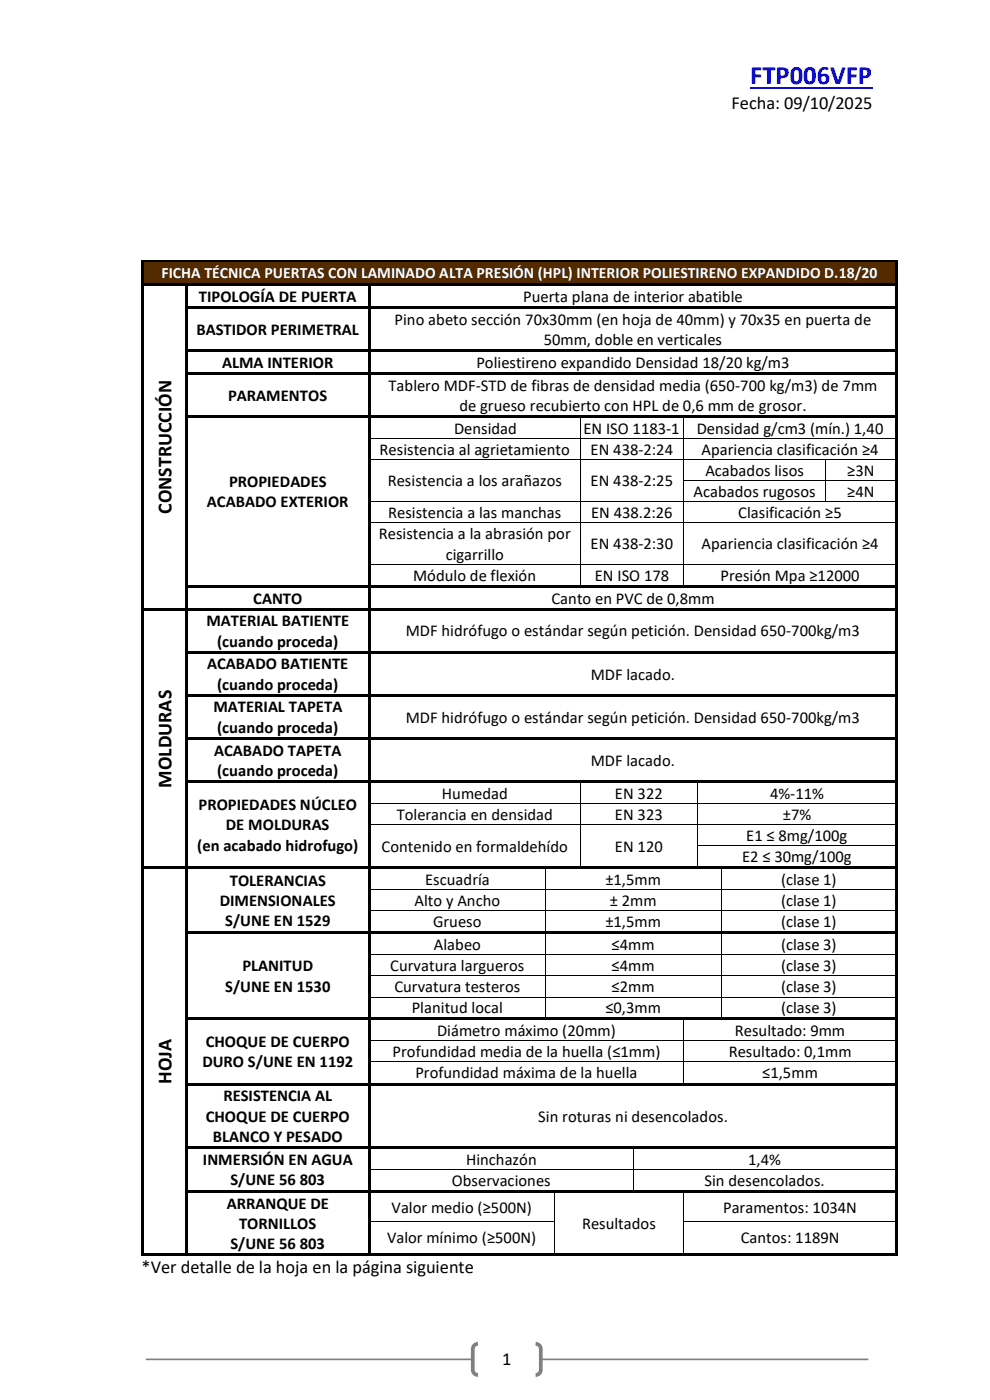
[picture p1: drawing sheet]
<svg xmlns="http://www.w3.org/2000/svg" width="210mm" height="297mm" viewBox="0 0 210 297" stroke-linecap="round" stroke-linejoin="round" font-family="sans-serif">
<path d="M159.2 18.7h25.9" fill="none" stroke="#00f" stroke-width=".38"/>
<path d="M30.9 288.4h153.3" fill="none" stroke="#808080" stroke-width=".35"/>
<path d="M100.7 285.3l.7-.2h12.2a1.1 1.1 0 0 1 1.1 1.1v4.4a1.1 1.1 0 0 1-1.1 1.1h-12.2a1.1 1.1 0 0 1-1.1-1.1v-4.4l.1-.4z" fill-rule="evenodd" fill="#fff"/>
<path d="M101.4 285.1a1.1 1.1 0 0 0-1.1 1.1v4.4a1.1 1.1 0 0 0 1.1 1.1M113.6 285.1a1.1 1.1 0 0 1 1.1 1.1v4.4a1.1 1.1 0 0 1-1.1 1.1" fill="none" stroke="#808080" stroke-width=".79" stroke-linecap="butt"/>
<g fill="#542a00">
<path d="M30.5 55.7h159.5v4.4h-159.5z" fill-rule="evenodd"/>
<path d="M32.2 55.9h156.1v4.1h-156.1z" fill-rule="evenodd"/>
</g>
<g fill="#000">
<path d="M30 55.2h.5v.5h-.5z" fill-rule="evenodd"/>
<path d="M30 55.2h.5v.5h-.5z" fill-rule="evenodd"/>
<path d="M30.5 55.2h159.5v.5h-159.5z" fill-rule="evenodd"/>
<path d="M190 55.2h.5v.5h-.5z" fill-rule="evenodd"/>
<path d="M190 55.2h.5v.5h-.5z" fill-rule="evenodd"/>
<path d="M30 55.7h.5v4.4h-.5z" fill-rule="evenodd"/>
<path d="M30 60.1h.5v.6h-.5z" fill-rule="evenodd"/>
<path d="M30 60.7h.5v4.2h-.5z" fill-rule="evenodd"/>
<path d="M30 64.9h.5v.6h-.5z" fill-rule="evenodd"/>
<path d="M30 65.5h.5v8.6h-.5z" fill-rule="evenodd"/>
<path d="M30 74.1h.5v.5h-.5z" fill-rule="evenodd"/>
<path d="M30 74.6h.5v4.3h-.5z" fill-rule="evenodd"/>
<path d="M30 78.9h.5v.6h-.5z" fill-rule="evenodd"/>
<path d="M30.5 60.1h8.8v.5h-8.8z" fill-rule="evenodd"/>
<path d="M39.3 60.6l.5 .1z" fill-rule="evenodd"/>
<path d="M39.3 60.1h.5v.5h-.5z" fill-rule="evenodd"/>
<path d="M39.3 60.7h.5v4.2h-.5z" fill-rule="evenodd"/>
<path d="M39.3 64.9h.5v.6h-.5z" fill-rule="evenodd"/>
<path d="M39.3 65.5h.5v8.6h-.5z" fill-rule="evenodd"/>
<path d="M39.3 74.1h.5v.5h-.5z" fill-rule="evenodd"/>
<path d="M39.3 74.6h.5v4.3h-.5z" fill-rule="evenodd"/>
<path d="M39.3 78.9h.5v.6h-.5z" fill-rule="evenodd"/>
<path d="M39.8 60.1h38.4v.5h-38.4z" fill-rule="evenodd"/>
<path d="M39.8 64.9h38.4v.6h-38.4z" fill-rule="evenodd"/>
<path d="M39.8 74.1h38.4v.5h-38.4z" fill-rule="evenodd"/>
<path d="M39.8 78.9h38.4v.5h-38.4z" fill-rule="evenodd"/>
<path d="M78.2 60.6l.5 .1z" fill-rule="evenodd"/>
<path d="M78.2 60.1h.5v.5h-.5z" fill-rule="evenodd"/>
<path d="M78.2 60.7h.5v4.2h-.5z" fill-rule="evenodd"/>
<path d="M78.2 64.9h.5v.6h-.5z" fill-rule="evenodd"/>
<path d="M78.2 65.5h.5v8.6h-.5z" fill-rule="evenodd"/>
<path d="M78.2 74.1h.5v.5h-.5z" fill-rule="evenodd"/>
<path d="M78.2 74.6h.5v4.3h-.5z" fill-rule="evenodd"/>
<path d="M78.2 78.9h.5v.6h-.5z" fill-rule="evenodd"/>
<path d="M78.7 60.1h111.3v.5h-111.3z" fill-rule="evenodd"/>
<path d="M78.7 64.9h111.3v.6h-111.3z" fill-rule="evenodd"/>
<path d="M78.7 74.1h111.3v.5h-111.3z" fill-rule="evenodd"/>
<path d="M78.7 78.9h111.3v.5h-111.3z" fill-rule="evenodd"/>
<path d="M190 55.7h.5v4.4h-.5z" fill-rule="evenodd"/>
<path d="M190 60.1h.5v.6h-.5z" fill-rule="evenodd"/>
<path d="M190 60.7h.5v4.2h-.5z" fill-rule="evenodd"/>
<path d="M190 64.9h.5v.6h-.5z" fill-rule="evenodd"/>
<path d="M190 65.5h.5v8.6h-.5z" fill-rule="evenodd"/>
<path d="M190 74.1h.5v.5h-.5z" fill-rule="evenodd"/>
<path d="M190 74.6h.5v4.3h-.5z" fill-rule="evenodd"/>
<path d="M190 78.9h.5v.6h-.5z" fill-rule="evenodd"/>
<path d="M30 79.5h.5v8.6h-.5z" fill-rule="evenodd"/>
<path d="M30 88.1h.5v.5h-.5z" fill-rule="evenodd"/>
<path d="M30 88.6h.5v4.3h-.5z" fill-rule="evenodd"/>
<path d="M30 92.9h.5v.2h-.5z" fill-rule="evenodd"/>
<path d="M30 93.1h.5v4.3h-.5z" fill-rule="evenodd"/>
<path d="M30 97.4h.5v.2h-.5z" fill-rule="evenodd"/>
<path d="M39.3 79.5h.5v8.6h-.5z" fill-rule="evenodd"/>
<path d="M39.3 88.1h.5v.5h-.5z" fill-rule="evenodd"/>
<path d="M39.3 88.6h.5v4.3h-.5z" fill-rule="evenodd"/>
<path d="M39.3 92.9h.5v.2h-.5z" fill-rule="evenodd"/>
<path d="M39.3 93.1h.5v4.3h-.5z" fill-rule="evenodd"/>
<path d="M39.3 97.4h.5v.2h-.5z" fill-rule="evenodd"/>
<path d="M39.8 88.1h38.4v.5h-38.4z" fill-rule="evenodd"/>
<path d="M78.2 79.5h.5v8.6h-.5z" fill-rule="evenodd"/>
<path d="M78.2 88.1h.5v.5h-.5z" fill-rule="evenodd"/>
<path d="M78.2 88.6h.5v4.3h-.5z" fill-rule="evenodd"/>
<path d="M78.2 92.9h.5v.2h-.5z" fill-rule="evenodd"/>
<path d="M78.2 93.1h.5v4.3h-.5z" fill-rule="evenodd"/>
<path d="M78.2 97.4h.5v.2h-.5z" fill-rule="evenodd"/>
<path d="M78.7 88.1h44.3v.5h-44.3z" fill-rule="evenodd"/>
<path d="M123 88.6h.2z" fill-rule="evenodd"/>
<path d="M123 88.1h.5v.5h-.5z" fill-rule="evenodd"/>
<path d="M123 92.9h.2v.2h-.2z" fill-rule="evenodd"/>
<path d="M123 97.4h.2v.2h-.2z" fill-rule="evenodd"/>
<path d="M123.5 88.1h21.5v.5h-21.5z" fill-rule="evenodd"/>
<path d="M145 88.6h.1z" fill-rule="evenodd"/>
<path d="M145 88.1h.5v.5h-.5z" fill-rule="evenodd"/>
<path d="M145 92.9h.1v.2h-.1z" fill-rule="evenodd"/>
<path d="M145 97.4h.1v.2h-.1z" fill-rule="evenodd"/>
<path d="M145.5 88.1h44.5v.5h-44.5z" fill-rule="evenodd"/>
<path d="M175.1 97.4h.2v.2h-.2z" fill-rule="evenodd"/>
<path d="M190 79.5h.5v8.6h-.5z" fill-rule="evenodd"/>
<path d="M190 88.1h.5v.5h-.5z" fill-rule="evenodd"/>
<path d="M190 88.6h.5v4.3h-.5z" fill-rule="evenodd"/>
<path d="M190 92.9h.5v.2h-.5z" fill-rule="evenodd"/>
<path d="M190 93.1h.5v4.3h-.5z" fill-rule="evenodd"/>
<path d="M190 97.4h.5v.2h-.5z" fill-rule="evenodd"/>
<path d="M30 97.6h.5v4.3h-.5z" fill-rule="evenodd"/>
<path d="M30 101.9h.5v.1h-.5z" fill-rule="evenodd"/>
<path d="M30 102h.5v4.4h-.5z" fill-rule="evenodd"/>
<path d="M30 106.4h.5v.1h-.5z" fill-rule="evenodd"/>
<path d="M30 106.5h.5v4.3h-.5z" fill-rule="evenodd"/>
<path d="M30 110.8h.5v.2h-.5z" fill-rule="evenodd"/>
<path d="M30 111h.5v8.7h-.5z" fill-rule="evenodd"/>
<path d="M30 119.7h.5v.1h-.5z" fill-rule="evenodd"/>
<path d="M39.3 97.6h.5v4.3h-.5z" fill-rule="evenodd"/>
<path d="M39.3 101.9h.5v.1h-.5z" fill-rule="evenodd"/>
<path d="M39.3 102h.5v4.4h-.5z" fill-rule="evenodd"/>
<path d="M39.3 106.4h.5v.1h-.5z" fill-rule="evenodd"/>
<path d="M39.3 106.5h.5v4.3h-.5z" fill-rule="evenodd"/>
<path d="M39.3 110.8h.5v.2h-.5z" fill-rule="evenodd"/>
<path d="M39.3 111h.5v8.7h-.5z" fill-rule="evenodd"/>
<path d="M39.3 119.7h.5v.1h-.5z" fill-rule="evenodd"/>
<path d="M78.2 97.6h.5v4.3h-.5z" fill-rule="evenodd"/>
<path d="M78.2 101.9h.5v.1h-.5z" fill-rule="evenodd"/>
<path d="M78.2 102h.5v4.4h-.5z" fill-rule="evenodd"/>
<path d="M78.2 106.4h.5v.1h-.5z" fill-rule="evenodd"/>
<path d="M78.2 106.5h.5v4.3h-.5z" fill-rule="evenodd"/>
<path d="M78.2 110.8h.5v.2h-.5z" fill-rule="evenodd"/>
<path d="M78.2 111h.5v8.7h-.5z" fill-rule="evenodd"/>
<path d="M78.2 119.7h.5v.1h-.5z" fill-rule="evenodd"/>
<path d="M123 101.9h.2v.1h-.2z" fill-rule="evenodd"/>
<path d="M123 106.4h.2v.1h-.2z" fill-rule="evenodd"/>
<path d="M123 110.8h.2v.2h-.2z" fill-rule="evenodd"/>
<path d="M123 119.7h.2v.1h-.2z" fill-rule="evenodd"/>
<path d="M145 101.9h.1v.1h-.1z" fill-rule="evenodd"/>
<path d="M145 106.4h.1v.1h-.1z" fill-rule="evenodd"/>
<path d="M145 110.8h.1v.2h-.1z" fill-rule="evenodd"/>
<path d="M145 119.7h.1v.1h-.1z" fill-rule="evenodd"/>
<path d="M175.1 101.9h.2v.1h-.2z" fill-rule="evenodd"/>
<path d="M175.1 106.4h.2v.1h-.2z" fill-rule="evenodd"/>
<path d="M190 97.6h.5v4.3h-.5z" fill-rule="evenodd"/>
<path d="M190 101.9h.5v.1h-.5z" fill-rule="evenodd"/>
<path d="M190 102h.5v4.4h-.5z" fill-rule="evenodd"/>
<path d="M190 106.4h.5v.1h-.5z" fill-rule="evenodd"/>
<path d="M190 106.5h.5v4.3h-.5z" fill-rule="evenodd"/>
<path d="M190 110.8h.5v.2h-.5z" fill-rule="evenodd"/>
<path d="M190 111h.5v8.7h-.5z" fill-rule="evenodd"/>
<path d="M190 119.7h.5v.1h-.5z" fill-rule="evenodd"/>
<path d="M30 119.8h.5v4.3h-.5z" fill-rule="evenodd"/>
<path d="M30 124.1h.5v.6h-.5z" fill-rule="evenodd"/>
<path d="M30 124.7h.5v4.3h-.5z" fill-rule="evenodd"/>
<path d="M30 129h.5v.5h-.5z" fill-rule="evenodd"/>
<path d="M30 129.5h.5v8.6h-.5z" fill-rule="evenodd"/>
<path d="M30 138.1h.5v.6h-.5z" fill-rule="evenodd"/>
<path d="M30.5 129h8.8v.5h-8.8z" fill-rule="evenodd"/>
<path d="M39.3 119.8h.5v4.3h-.5z" fill-rule="evenodd"/>
<path d="M39.3 124.1h.5v.6h-.5z" fill-rule="evenodd"/>
<path d="M39.3 124.7h.5v4.3h-.5z" fill-rule="evenodd"/>
<path d="M39.3 129h.5v.5h-.5z" fill-rule="evenodd"/>
<path d="M39.3 129.5h.5v8.6h-.5z" fill-rule="evenodd"/>
<path d="M39.3 138.1h.5v.6h-.5z" fill-rule="evenodd"/>
<path d="M39.8 124.1h38.4v.5h-38.4z" fill-rule="evenodd"/>
<path d="M39.8 129h38.4v.5h-38.4z" fill-rule="evenodd"/>
<path d="M39.8 138.1h38.4v.5h-38.4z" fill-rule="evenodd"/>
<path d="M78.2 119.8h.5v4.3h-.5z" fill-rule="evenodd"/>
<path d="M78.2 124.1h.5v.6h-.5z" fill-rule="evenodd"/>
<path d="M78.2 124.7h.5v4.3h-.5z" fill-rule="evenodd"/>
<path d="M78.2 129h.5v.5h-.5z" fill-rule="evenodd"/>
<path d="M78.2 129.5h.5v8.6h-.5z" fill-rule="evenodd"/>
<path d="M78.2 138.1h.5v.6h-.5z" fill-rule="evenodd"/>
<path d="M78.7 124.1h44.3v.5h-44.3z" fill-rule="evenodd"/>
<path d="M78.7 129h111.3v.5h-111.3z" fill-rule="evenodd"/>
<path d="M78.7 138.1h111.3v.5h-111.3z" fill-rule="evenodd"/>
<path d="M123 124.1h.5v.5h-.5z" fill-rule="evenodd"/>
<path d="M123.5 124.1h21.5v.5h-21.5z" fill-rule="evenodd"/>
<path d="M145 124.1h.5v.5h-.5z" fill-rule="evenodd"/>
<path d="M145.5 124.1h44.5v.5h-44.5z" fill-rule="evenodd"/>
<path d="M190 119.8h.5v4.3h-.5z" fill-rule="evenodd"/>
<path d="M190 124.1h.5v.6h-.5z" fill-rule="evenodd"/>
<path d="M190 124.7h.5v4.3h-.5z" fill-rule="evenodd"/>
<path d="M190 129h.5v.5h-.5z" fill-rule="evenodd"/>
<path d="M190 129.5h.5v8.6h-.5z" fill-rule="evenodd"/>
<path d="M190 138.1h.5v.6h-.5z" fill-rule="evenodd"/>
<path d="M30 138.7h.5v8.6h-.5z" fill-rule="evenodd"/>
<path d="M30 147.3h.5v.5h-.5z" fill-rule="evenodd"/>
<path d="M30 147.8h.5v8.6h-.5z" fill-rule="evenodd"/>
<path d="M30 156.4h.5v.5h-.5z" fill-rule="evenodd"/>
<path d="M39.3 138.7h.5v8.6h-.5z" fill-rule="evenodd"/>
<path d="M39.3 147.3h.5v.5h-.5z" fill-rule="evenodd"/>
<path d="M39.3 147.8h.5v8.6h-.5z" fill-rule="evenodd"/>
<path d="M39.3 156.4h.5v.5h-.5z" fill-rule="evenodd"/>
<path d="M39.8 147.3h38.4v.5h-38.4z" fill-rule="evenodd"/>
<path d="M39.8 156.4h38.4v.5h-38.4z" fill-rule="evenodd"/>
<path d="M78.2 138.7h.5v8.6h-.5z" fill-rule="evenodd"/>
<path d="M78.2 147.3h.5v.5h-.5z" fill-rule="evenodd"/>
<path d="M78.2 147.8h.5v8.6h-.5z" fill-rule="evenodd"/>
<path d="M78.2 156.4h.5v.5h-.5z" fill-rule="evenodd"/>
<path d="M78.7 147.3h111.3v.5h-111.3z" fill-rule="evenodd"/>
<path d="M78.7 156.4h111.3v.5h-111.3z" fill-rule="evenodd"/>
<path d="M190 138.7h.5v8.6h-.5z" fill-rule="evenodd"/>
<path d="M190 147.3h.5v.5h-.5z" fill-rule="evenodd"/>
<path d="M190 147.8h.5v8.6h-.5z" fill-rule="evenodd"/>
<path d="M190 156.4h.5v.5h-.5z" fill-rule="evenodd"/>
<path d="M30 156.9h.5v8.6h-.5z" fill-rule="evenodd"/>
<path d="M30 165.5h.5v.6h-.5z" fill-rule="evenodd"/>
<path d="M30 166.1h.5v4.3h-.5z" fill-rule="evenodd"/>
<path d="M30 170.4h.5v.1h-.5z" fill-rule="evenodd"/>
<path d="M30 170.5h.5v4.4h-.5z" fill-rule="evenodd"/>
<path d="M30 174.9h.5v.1h-.5z" fill-rule="evenodd"/>
<path d="M30 175h.5v4.3h-.5z" fill-rule="evenodd"/>
<path d="M30 179.3h.5v.2h-.5z" fill-rule="evenodd"/>
<path d="M39.3 156.9h.5v8.6h-.5z" fill-rule="evenodd"/>
<path d="M39.3 165.5h.5v.6h-.5z" fill-rule="evenodd"/>
<path d="M39.3 166.1h.5v4.3h-.5z" fill-rule="evenodd"/>
<path d="M39.3 170.4h.5v.1h-.5z" fill-rule="evenodd"/>
<path d="M39.3 170.5h.5v4.4h-.5z" fill-rule="evenodd"/>
<path d="M39.3 174.9h.5v.1h-.5z" fill-rule="evenodd"/>
<path d="M39.3 175h.5v4.3h-.5z" fill-rule="evenodd"/>
<path d="M39.3 179.3h.5v.2h-.5z" fill-rule="evenodd"/>
<path d="M39.8 165.5h38.4v.6h-38.4z" fill-rule="evenodd"/>
<path d="M78.2 156.9h.5v8.6h-.5z" fill-rule="evenodd"/>
<path d="M78.2 165.5h.5v.6h-.5z" fill-rule="evenodd"/>
<path d="M78.2 166.1h.5v4.3h-.5z" fill-rule="evenodd"/>
<path d="M78.2 170.4h.5v.1h-.5z" fill-rule="evenodd"/>
<path d="M78.2 170.5h.5v4.4h-.5z" fill-rule="evenodd"/>
<path d="M78.2 174.9h.5v.1h-.5z" fill-rule="evenodd"/>
<path d="M78.2 175h.5v4.3h-.5z" fill-rule="evenodd"/>
<path d="M78.2 179.3h.5v.2h-.5z" fill-rule="evenodd"/>
<path d="M78.7 165.5h44.3v.6h-44.3z" fill-rule="evenodd"/>
<path d="M123 166.1h.2z" fill-rule="evenodd"/>
<path d="M123 165.5h.5v.6h-.5z" fill-rule="evenodd"/>
<path d="M123 170.4h.2v.1h-.2z" fill-rule="evenodd"/>
<path d="M123 174.9h.2v.1h-.2z" fill-rule="evenodd"/>
<path d="M123 179.3h.2v.2h-.2z" fill-rule="evenodd"/>
<path d="M123.5 165.5h24.4v.6h-24.4z" fill-rule="evenodd"/>
<path d="M147.9 166.1h.2z" fill-rule="evenodd"/>
<path d="M147.9 165.5h.5v.6h-.5z" fill-rule="evenodd"/>
<path d="M147.9 170.4h.2v.1h-.2z" fill-rule="evenodd"/>
<path d="M147.9 174.9h.2v.1h-.2z" fill-rule="evenodd"/>
<path d="M147.9 179.3h.2v.2h-.2z" fill-rule="evenodd"/>
<path d="M148.4 165.5h41.6v.6h-41.6z" fill-rule="evenodd"/>
<path d="M190 156.9h.5v8.6h-.5z" fill-rule="evenodd"/>
<path d="M190 165.5h.5v.6h-.5z" fill-rule="evenodd"/>
<path d="M190 166.1h.5v4.3h-.5z" fill-rule="evenodd"/>
<path d="M190 170.4h.5v.1h-.5z" fill-rule="evenodd"/>
<path d="M190 170.5h.5v4.4h-.5z" fill-rule="evenodd"/>
<path d="M190 174.9h.5v.1h-.5z" fill-rule="evenodd"/>
<path d="M190 175h.5v4.3h-.5z" fill-rule="evenodd"/>
<path d="M190 179.3h.5v.2h-.5z" fill-rule="evenodd"/>
<path d="M30 179.5h.5v4.3h-.5z" fill-rule="evenodd"/>
<path d="M30 183.8h.5v.6h-.5z" fill-rule="evenodd"/>
<path d="M30 184.4h.5v4.3h-.5z" fill-rule="evenodd"/>
<path d="M30 188.7h.5v.1h-.5z" fill-rule="evenodd"/>
<path d="M30 188.8h.5v4.3h-.5z" fill-rule="evenodd"/>
<path d="M30 193.1h.5v.2h-.5z" fill-rule="evenodd"/>
<path d="M30 193.3h.5v4.3h-.5z" fill-rule="evenodd"/>
<path d="M30 197.6h.5v.6h-.5z" fill-rule="evenodd"/>
<path d="M30.5 183.8h8.8v.5h-8.8z" fill-rule="evenodd"/>
<path d="M39.3 179.5h.5v4.3h-.5z" fill-rule="evenodd"/>
<path d="M39.3 183.8h.5v.6h-.5z" fill-rule="evenodd"/>
<path d="M39.3 184.4h.5v4.3h-.5z" fill-rule="evenodd"/>
<path d="M39.3 188.7h.5v.1h-.5z" fill-rule="evenodd"/>
<path d="M39.3 188.8h.5v4.3h-.5z" fill-rule="evenodd"/>
<path d="M39.3 193.1h.5v.2h-.5z" fill-rule="evenodd"/>
<path d="M39.3 193.3h.5v4.3h-.5z" fill-rule="evenodd"/>
<path d="M39.3 197.6h.5v.6h-.5z" fill-rule="evenodd"/>
<path d="M39.8 183.8h38.4v.5h-38.4z" fill-rule="evenodd"/>
<path d="M39.8 197.6h38.4v.5h-38.4z" fill-rule="evenodd"/>
<path d="M78.2 179.5h.5v4.3h-.5z" fill-rule="evenodd"/>
<path d="M78.2 183.8h.5v.6h-.5z" fill-rule="evenodd"/>
<path d="M78.2 184.4h.5v4.3h-.5z" fill-rule="evenodd"/>
<path d="M78.2 188.7h.5v.1h-.5z" fill-rule="evenodd"/>
<path d="M78.2 188.8h.5v4.3h-.5z" fill-rule="evenodd"/>
<path d="M78.2 193.1h.5v.2h-.5z" fill-rule="evenodd"/>
<path d="M78.2 193.3h.5v4.3h-.5z" fill-rule="evenodd"/>
<path d="M78.2 197.6h.5v.6h-.5z" fill-rule="evenodd"/>
<path d="M78.7 183.8h36.9v.5h-36.9z" fill-rule="evenodd"/>
<path d="M78.7 197.6h36.9v.5h-36.9z" fill-rule="evenodd"/>
<path d="M115.6 184.3l.2 .1z" fill-rule="evenodd"/>
<path d="M115.6 183.8h.5v.5h-.5z" fill-rule="evenodd"/>
<path d="M115.6 188.7h.2v.1h-.2z" fill-rule="evenodd"/>
<path d="M115.6 193.1h.2v.2h-.2z" fill-rule="evenodd"/>
<path d="M115.6 198.1l.2 .1z" fill-rule="evenodd"/>
<path d="M115.6 197.6h.5v.5h-.5z" fill-rule="evenodd"/>
<path d="M116.1 183.8h6.9v.5h-6.9z" fill-rule="evenodd"/>
<path d="M116.1 197.6h36.8v.5h-36.8z" fill-rule="evenodd"/>
<path d="M123 183.8h.5v.5h-.5z" fill-rule="evenodd"/>
<path d="M123.5 183.8h24.4v.5h-24.4z" fill-rule="evenodd"/>
<path d="M147.9 183.8h.5v.5h-.5z" fill-rule="evenodd"/>
<path d="M148.4 183.8h4.5v.5h-4.5z" fill-rule="evenodd"/>
<path d="M152.9 184.3l.2 .1z" fill-rule="evenodd"/>
<path d="M152.9 183.8h.5v.5h-.5z" fill-rule="evenodd"/>
<path d="M152.9 188.7h.2v.1h-.2z" fill-rule="evenodd"/>
<path d="M152.9 193.1h.2v.2h-.2z" fill-rule="evenodd"/>
<path d="M152.9 198.1l.2 .1z" fill-rule="evenodd"/>
<path d="M152.9 197.6h.5v.5h-.5z" fill-rule="evenodd"/>
<path d="M153.4 183.8h36.6v.5h-36.6z" fill-rule="evenodd"/>
<path d="M153.4 197.6h36.6v.5h-36.6z" fill-rule="evenodd"/>
<path d="M190 179.5h.5v4.3h-.5z" fill-rule="evenodd"/>
<path d="M190 183.8h.5v.6h-.5z" fill-rule="evenodd"/>
<path d="M190 184.4h.5v4.3h-.5z" fill-rule="evenodd"/>
<path d="M190 188.7h.5v.1h-.5z" fill-rule="evenodd"/>
<path d="M190 188.8h.5v4.3h-.5z" fill-rule="evenodd"/>
<path d="M190 193.1h.5v.2h-.5z" fill-rule="evenodd"/>
<path d="M190 193.3h.5v4.3h-.5z" fill-rule="evenodd"/>
<path d="M190 197.6h.5v.6h-.5z" fill-rule="evenodd"/>
<path d="M30 198.2h.5v4.3h-.5z" fill-rule="evenodd"/>
<path d="M30 202.5h.5v.1h-.5z" fill-rule="evenodd"/>
<path d="M30 202.6h.5v4.4h-.5z" fill-rule="evenodd"/>
<path d="M30 207h.5v.1h-.5z" fill-rule="evenodd"/>
<path d="M30 207.1h.5v4.3h-.5z" fill-rule="evenodd"/>
<path d="M30 211.4h.5v.2h-.5z" fill-rule="evenodd"/>
<path d="M30 211.6h.5v4.3h-.5z" fill-rule="evenodd"/>
<path d="M30 215.9h.5v.6h-.5z" fill-rule="evenodd"/>
<path d="M39.3 198.2h.5v4.3h-.5z" fill-rule="evenodd"/>
<path d="M39.3 202.5h.5v.1h-.5z" fill-rule="evenodd"/>
<path d="M39.3 202.6h.5v4.4h-.5z" fill-rule="evenodd"/>
<path d="M39.3 207h.5v.1h-.5z" fill-rule="evenodd"/>
<path d="M39.3 207.1h.5v4.3h-.5z" fill-rule="evenodd"/>
<path d="M39.3 211.4h.5v.2h-.5z" fill-rule="evenodd"/>
<path d="M39.3 211.6h.5v4.3h-.5z" fill-rule="evenodd"/>
<path d="M39.3 215.9h.5v.6h-.5z" fill-rule="evenodd"/>
<path d="M39.8 215.9h38.4v.5h-38.4z" fill-rule="evenodd"/>
<path d="M78.2 198.2h.5v4.3h-.5z" fill-rule="evenodd"/>
<path d="M78.2 202.5h.5v.1h-.5z" fill-rule="evenodd"/>
<path d="M78.2 202.6h.5v4.4h-.5z" fill-rule="evenodd"/>
<path d="M78.2 207h.5v.1h-.5z" fill-rule="evenodd"/>
<path d="M78.2 207.1h.5v4.3h-.5z" fill-rule="evenodd"/>
<path d="M78.2 211.4h.5v.2h-.5z" fill-rule="evenodd"/>
<path d="M78.2 211.6h.5v4.3h-.5z" fill-rule="evenodd"/>
<path d="M78.2 215.9h.5v.6h-.5z" fill-rule="evenodd"/>
<path d="M78.7 215.9h36.9v.5h-36.9z" fill-rule="evenodd"/>
<path d="M115.6 202.5h.2v.1h-.2z" fill-rule="evenodd"/>
<path d="M115.6 207h.2v.1h-.2z" fill-rule="evenodd"/>
<path d="M115.6 211.4h.2v.2h-.2z" fill-rule="evenodd"/>
<path d="M115.6 215.9h.5v.5h-.5z" fill-rule="evenodd"/>
<path d="M116.1 215.9h28.9v.5h-28.9z" fill-rule="evenodd"/>
<path d="M145 215.9h.5v.5h-.5z" fill-rule="evenodd"/>
<path d="M145.5 215.9h7.4v.5h-7.4z" fill-rule="evenodd"/>
<path d="M152.9 202.5h.2v.1h-.2z" fill-rule="evenodd"/>
<path d="M152.9 207h.2v.1h-.2z" fill-rule="evenodd"/>
<path d="M152.9 211.4h.2v.2h-.2z" fill-rule="evenodd"/>
<path d="M152.9 215.9h.5v.5h-.5z" fill-rule="evenodd"/>
<path d="M153.4 215.9h36.6v.5h-36.6z" fill-rule="evenodd"/>
<path d="M190 198.2h.5v4.3h-.5z" fill-rule="evenodd"/>
<path d="M190 202.5h.5v.1h-.5z" fill-rule="evenodd"/>
<path d="M190 202.6h.5v4.4h-.5z" fill-rule="evenodd"/>
<path d="M190 207h.5v.1h-.5z" fill-rule="evenodd"/>
<path d="M190 207.1h.5v4.3h-.5z" fill-rule="evenodd"/>
<path d="M190 211.4h.5v.2h-.5z" fill-rule="evenodd"/>
<path d="M190 211.6h.5v4.3h-.5z" fill-rule="evenodd"/>
<path d="M190 215.9h.5v.6h-.5z" fill-rule="evenodd"/>
<path d="M30 216.5h.5v4.3h-.5z" fill-rule="evenodd"/>
<path d="M30 220.8h.5v.1h-.5z" fill-rule="evenodd"/>
<path d="M30 220.9h.5v4.3h-.5z" fill-rule="evenodd"/>
<path d="M30 225.2h.5v.2h-.5z" fill-rule="evenodd"/>
<path d="M30 225.4h.5v4.3h-.5z" fill-rule="evenodd"/>
<path d="M30 229.7h.5v.6h-.5z" fill-rule="evenodd"/>
<path d="M39.3 216.5h.5v4.3h-.5z" fill-rule="evenodd"/>
<path d="M39.3 220.8h.5v.1h-.5z" fill-rule="evenodd"/>
<path d="M39.3 220.9h.5v4.3h-.5z" fill-rule="evenodd"/>
<path d="M39.3 225.2h.5v.2h-.5z" fill-rule="evenodd"/>
<path d="M39.3 225.4h.5v4.3h-.5z" fill-rule="evenodd"/>
<path d="M39.3 229.7h.5v.6h-.5z" fill-rule="evenodd"/>
<path d="M39.8 229.7h38.4v.5h-38.4z" fill-rule="evenodd"/>
<path d="M78.2 216.5h.5v4.3h-.5z" fill-rule="evenodd"/>
<path d="M78.2 220.8h.5v.1h-.5z" fill-rule="evenodd"/>
<path d="M78.2 220.9h.5v4.3h-.5z" fill-rule="evenodd"/>
<path d="M78.2 225.2h.5v.2h-.5z" fill-rule="evenodd"/>
<path d="M78.2 225.4h.5v4.3h-.5z" fill-rule="evenodd"/>
<path d="M78.2 229.7h.5v.6h-.5z" fill-rule="evenodd"/>
<path d="M78.7 229.7h66.3v.5h-66.3z" fill-rule="evenodd"/>
<path d="M145 220.8l.1 .1z" fill-rule="evenodd"/>
<path d="M145 225.2l.1 .2z" fill-rule="evenodd"/>
<path d="M145 229.7h.5v.5h-.5z" fill-rule="evenodd"/>
<path d="M145.5 229.7h44.5v.5h-44.5z" fill-rule="evenodd"/>
<path d="M190 216.5h.5v4.3h-.5z" fill-rule="evenodd"/>
<path d="M190 220.8h.5v.1h-.5z" fill-rule="evenodd"/>
<path d="M190 220.9h.5v4.3h-.5z" fill-rule="evenodd"/>
<path d="M190 225.2h.5v.2h-.5z" fill-rule="evenodd"/>
<path d="M190 225.4h.5v4.3h-.5z" fill-rule="evenodd"/>
<path d="M190 229.7h.5v.6h-.5z" fill-rule="evenodd"/>
<path d="M30 230.3h.5v12.9h-.5z" fill-rule="evenodd"/>
<path d="M30 243.2h.5v.5h-.5z" fill-rule="evenodd"/>
<path d="M30 243.7h.5v4.3h-.5z" fill-rule="evenodd"/>
<path d="M30 248h.5v.2h-.5z" fill-rule="evenodd"/>
<path d="M30 248.2h.5v4.3h-.5z" fill-rule="evenodd"/>
<path d="M30 252.5h.5v.5h-.5z" fill-rule="evenodd"/>
<path d="M30 253h.5v6h-.5z" fill-rule="evenodd"/>
<path d="M30 259h.5v.2h-.5z" fill-rule="evenodd"/>
<path d="M39.3 230.3h.5v12.9h-.5z" fill-rule="evenodd"/>
<path d="M39.3 243.2h.5v.5h-.5z" fill-rule="evenodd"/>
<path d="M39.3 243.7h.5v4.3h-.5z" fill-rule="evenodd"/>
<path d="M39.3 248h.5v.2h-.5z" fill-rule="evenodd"/>
<path d="M39.3 248.2h.5v4.3h-.5z" fill-rule="evenodd"/>
<path d="M39.3 252.5h.5v.5h-.5z" fill-rule="evenodd"/>
<path d="M39.3 253h.5v6h-.5z" fill-rule="evenodd"/>
<path d="M39.3 259h.5v.2h-.5z" fill-rule="evenodd"/>
<path d="M39.8 243.2h38.4v.5h-38.4z" fill-rule="evenodd"/>
<path d="M39.8 252.5h38.4v.5h-38.4z" fill-rule="evenodd"/>
<path d="M78.2 230.3h.5v12.9h-.5z" fill-rule="evenodd"/>
<path d="M78.2 243.2h.5v.5h-.5z" fill-rule="evenodd"/>
<path d="M78.2 243.7h.5v4.3h-.5z" fill-rule="evenodd"/>
<path d="M78.2 248h.5v.2h-.5z" fill-rule="evenodd"/>
<path d="M78.2 248.2h.5v4.3h-.5z" fill-rule="evenodd"/>
<path d="M78.2 252.5h.5v.5h-.5z" fill-rule="evenodd"/>
<path d="M78.2 253h.5v6h-.5z" fill-rule="evenodd"/>
<path d="M78.2 259h.5v.2h-.5z" fill-rule="evenodd"/>
<path d="M78.7 243.2h55.6v.5h-55.6z" fill-rule="evenodd"/>
<path d="M78.7 252.5h38.8v.5h-38.8z" fill-rule="evenodd"/>
<path d="M117.5 253h.2z" fill-rule="evenodd"/>
<path d="M117.5 252.5h.5v.5h-.5z" fill-rule="evenodd"/>
<path d="M117.5 259h.2v.2h-.2z" fill-rule="evenodd"/>
<path d="M118 252.5h16.3v.5h-16.3z" fill-rule="evenodd"/>
<path d="M134.3 243.7h.1z" fill-rule="evenodd"/>
<path d="M134.3 243.2h.5v.5h-.5z" fill-rule="evenodd"/>
<path d="M134.3 248h.1v.2h-.1z" fill-rule="evenodd"/>
<path d="M134.3 252.5h.5v.5h-.5z" fill-rule="evenodd"/>
<path d="M134.8 243.2h55.2v.5h-55.2z" fill-rule="evenodd"/>
<path d="M134.8 252.5h10.2v.5h-10.2z" fill-rule="evenodd"/>
<path d="M145 253h.1z" fill-rule="evenodd"/>
<path d="M145 252.5h.5v.5h-.5z" fill-rule="evenodd"/>
<path d="M145 259h.1v.2h-.1z" fill-rule="evenodd"/>
<path d="M145.5 252.5h44.5v.5h-44.5z" fill-rule="evenodd"/>
<path d="M190 230.3h.5v12.9h-.5z" fill-rule="evenodd"/>
<path d="M190 243.2h.5v.5h-.5z" fill-rule="evenodd"/>
<path d="M190 243.7h.5v4.3h-.5z" fill-rule="evenodd"/>
<path d="M190 248h.5v.2h-.5z" fill-rule="evenodd"/>
<path d="M190 248.2h.5v4.3h-.5z" fill-rule="evenodd"/>
<path d="M190 252.5h.5v.5h-.5z" fill-rule="evenodd"/>
<path d="M190 253h.5v6h-.5z" fill-rule="evenodd"/>
<path d="M190 259h.5v.2h-.5z" fill-rule="evenodd"/>
<path d="M30 259.2h.5v6.8h-.5z" fill-rule="evenodd"/>
<path d="M30 266h.5v.5h-.5z" fill-rule="evenodd"/>
<path d="M30 266h.5v.5h-.5z" fill-rule="evenodd"/>
<path d="M30.5 266h8.8v.5h-8.8z" fill-rule="evenodd"/>
<path d="M39.3 259.2h.5v6.8h-.5z" fill-rule="evenodd"/>
<path d="M39.3 266h.5v.5h-.5z" fill-rule="evenodd"/>
<path d="M39.8 266h38.4v.5h-38.4z" fill-rule="evenodd"/>
<path d="M78.2 259.2h.5v6.8h-.5z" fill-rule="evenodd"/>
<path d="M78.2 266h.5v.5h-.5z" fill-rule="evenodd"/>
<path d="M78.7 266h38.8v.5h-38.8z" fill-rule="evenodd"/>
<path d="M117.5 266h.5v.5h-.5z" fill-rule="evenodd"/>
<path d="M118 266h27v.5h-27z" fill-rule="evenodd"/>
<path d="M145 266h.5v.5h-.5z" fill-rule="evenodd"/>
<path d="M145.5 266h44.5v.5h-44.5z" fill-rule="evenodd"/>
<path d="M190 259.2h.5v6.8h-.5z" fill-rule="evenodd"/>
<path d="M190 266h.5v.5h-.5z" fill-rule="evenodd"/>
<path d="M190 266h.5v.5h-.5z" fill-rule="evenodd"/>
</g>
<path d="M30.5 55.7h159.5" fill="none" stroke="#542a00" stroke-width=".21"/>
<g fill="none" stroke="#000" stroke-width=".21">
<path d="M78.7 93h44.3M78.7 97.5h44.3M123.1 88.6v4.3M123.1 93.1v4.3M123.1 97.6v4.3M123.2 93h21.8M123.2 97.5h21.8M145.1 88.6v4.3M145.1 93.1v4.3M145.1 97.6v4.3M145.1 93h44.9M145.1 97.5h30"/>
<path d="M175.1 97.6v4.3M175.3 97.5h14.7M78.7 106.4h44.3M78.7 110.9h44.3M78.7 119.7h44.3M123.1 102v4.4M123.1 106.5v4.3M123.1 111v8.7M123.1 119.8v4.3M123.2 106.4h21.8M123.2 110.9h21.8M123.2 119.7h21.8"/>
<path d="M145.1 102v4.4M145.1 106.5v4.3M145.1 111v8.7M145.1 119.8v4.3M145.1 102h30M145.1 106.4h30M145.1 110.9h44.9M145.1 119.7h44.9M175.1 102v4.4M175.3 102h14.7M175.3 106.4h14.7M78.7 170.5h44.3"/>
<path d="M78.7 174.9h44.3M123.1 166.1v4.3M123.1 170.5v4.4M123.1 175v4.3M123.1 179.5v4.3M123.2 170.5h24.7M123.2 174.9h24.7M148 166.1v4.3M148 170.5v4.4M148 175v4.3M148 179.5v4.3M148.1 170.5h41.9"/>
<path d="M148.1 174.9h41.9M148.1 179.4h41.9M78.7 188.7h36.9M78.7 193.2h36.9M115.7 184.4v4.3M115.7 188.8v4.3M115.7 193.3v4.3M115.7 198.2v4.3M115.8 188.7h37.1M115.8 193.2h37.1M153 184.4v4.3M153 188.8v4.3"/>
<path d="M153 193.3v4.3M153 198.2v4.3M153.1 188.7h36.9M153.1 193.2h36.9M78.7 202.5h36.9M78.7 207h36.9M78.7 211.5h36.9M115.7 202.6v4.4M115.7 207.1v4.3M115.7 211.6v4.3M115.8 202.5h37.1M115.8 207h37.1"/>
<path d="M115.8 211.5h37.1M145.1 216.5v4.3M153 202.6v4.4M153 207.1v4.3M153 211.6v4.3M153.1 202.5h36.9M153.1 207h36.9M153.1 211.5h36.9M78.7 220.8h66.3M78.7 225.3h66.3M145.1 220.9v4.3M145.1 225.4v4.3"/>
<path d="M145.1 220.8h44.9M145.1 225.3h44.9M78.7 248.1h55.6M78.7 259.1h38.8M117.6 253v6M117.6 259.2v6.8M134.3 243.7v4.3M134.3 248.2v4.3M134.4 248.1h55.6M145.1 253v6M145.1 259.2v6.8M145.1 259.1h44.9"/>
</g>
<text font-size="5.6" fill="#00f" x="159.2" y="17.9">FTP006VFP</text>
<g font-size="4.2">
<text x="36.4" y="109" transform="rotate(-90 36.4 109)">CONSTRUCCIÓN</text>
<text x="36.4" y="167.1" transform="rotate(-90 36.4 167.1)">MOLDURAS</text>
<text x="36.4" y="229.9" transform="rotate(-90 36.4 229.9)">HOJA</text>
</g>
<g font-size="3.9">
<text x="155.2" y="23.1">Fecha: 09/10/2025</text>
<text x="30" y="270.2">*Ver detalle de la hoja en la página siguiente</text>
<text x="106.5" y="289.5">1</text>
</g>
<g font-size="3.5">
<text x="42.2" y="64">TIPOLOGÍA DE PUERTA</text>
<text x="111" y="64">Puerta plana de interior abatible</text>
<text x="41.7" y="71">BASTIDOR PERIMETRAL</text>
<text x="83.7" y="68.9">Pino abeto sección 70x30mm (en hoja de 40mm) y 70x35 en puerta de</text>
<text x="47.1" y="78">ALMA INTERIOR</text>
<text x="101.1" y="78">Poliestireno expandido Densidad 18/20 kg/m3</text>
<text x="115.3" y="73.2">50mm, doble en verticales</text>
<text x="82.4" y="82.9">Tablero MDF-STD de fibras de densidad media (650-700 kg/m3) de 7mm</text>
<text x="48.4" y="85">PARAMENTOS</text>
<text x="97.5" y="87.1">de grueso recubierto con HPL de 0,6 mm de grosor.</text>
<text x="96.3" y="92">Densidad</text>
<text x="123.8" y="92">EN ISO 1183-1</text>
<text x="147.8" y="92">Densidad g/cm3 (mín.) 1,40</text>
<text x="80.5" y="96.5">Resistencia al agrietamiento</text>
<text x="125.3" y="96.5">EN 438-2:24</text>
<text x="148.8" y="96.5">Apariencia clasificación ≥4</text>
<text x="149.6" y="100.9">Acabados lisos</text>
<text x="179.7" y="100.9">≥3N</text>
<text x="43.9" y="107.6">ACABADO EXTERIOR</text>
<text x="48.6" y="103.3">PROPIEDADES</text>
<text x="82.3" y="103.2">Resistencia a los arañazos</text>
<text x="125.3" y="103.2">EN 438-2:25</text>
<text x="147.1" y="105.4">Acabados rugosos</text>
<text x="179.7" y="105.4">≥4N</text>
<text x="82.4" y="109.9">Resistencia a las manchas</text>
<text x="125.4" y="109.9">EN 438.2:26</text>
<text x="156.6" y="109.9">Clasificación ≥5</text>
<text x="80.4" y="114.4">Resistencia a la abrasión por</text>
<text x="94.5" y="118.7">cigarrillo</text>
<text x="125.3" y="116.6">EN 438-2:30</text>
<text x="148.8" y="116.6">Apariencia clasificación ≥4</text>
<text x="87.6" y="123.2">Módulo de flexión</text>
<text x="126.2" y="123.2">EN ISO 178</text>
<text x="152.8" y="123.2">Presión Mpa ≥12000</text>
<text x="53.7" y="128">CANTO</text>
<text x="117" y="128">Canto en PVC de 0,8mm</text>
<text x="43.8" y="132.9">MATERIAL BATIENTE</text>
<text x="46.1" y="137.2">(cuando proceda)</text>
<text x="86.1" y="135">MDF hidrófugo o estándar según petición. Densidad 650-700kg/m3</text>
<text x="43.9" y="142">ACABADO BATIENTE</text>
<text x="46.1" y="146.3">(cuando proceda)</text>
<text x="125.3" y="144.2">MDF lacado.</text>
<text x="45.3" y="151.1">MATERIAL TAPETA</text>
<text x="46.1" y="155.5">(cuando proceda)</text>
<text x="86.1" y="153.3">MDF hidrófugo o estándar según petición. Densidad 650-700kg/m3</text>
<text x="45.4" y="160.3">ACABADO TAPETA</text>
<text x="46.1" y="164.6">(cuando proceda)</text>
<text x="125.3" y="162.5">MDF lacado.</text>
<text x="42.1" y="171.9">PROPIEDADES NÚCLEO</text>
<text x="84.2" y="173.9">Tolerancia en densidad</text>
<text x="93.7" y="169.4">Humedad</text>
<text x="130.5" y="169.4">EN 322</text>
<text x="130.5" y="173.9">EN 323</text>
<text x="163.4" y="169.4">4%-11%</text>
<text x="166.1" y="173.9">±7%</text>
<text x="47.9" y="176.2">DE MOLDURAS</text>
<text x="158.3" y="178.4">E1 ≤ 8mg/100g</text>
<text x="41.8" y="180.5">(en acabado hidrofugo)</text>
<text x="81" y="180.7">Contenido en formaldehído</text>
<text x="130.5" y="180.7">EN 120</text>
<text x="157.4" y="182.9">E2 ≤ 30mg/100g</text>
<text x="48.8" y="187.9">TOLERANCIAS</text>
<text x="90.2" y="187.7">Escuadría</text>
<text x="128.4" y="187.7">±1,5mm</text>
<text x="165.7" y="187.7">(clase 1)</text>
<text x="46.6" y="192.2">DIMENSIONALES</text>
<text x="47.8" y="196.5">S/UNE EN 1529</text>
<text x="87.9" y="192.2">Alto y Ancho</text>
<text x="91.9" y="196.7">Grueso</text>
<text x="128.4" y="196.7">±1,5mm</text>
<text x="129.4" y="192.2">± 2mm</text>
<text x="165.7" y="192.2">(clase 1)</text>
<text x="165.7" y="196.7">(clase 1)</text>
<text x="92.1" y="201.5">Alabeo</text>
<text x="129.7" y="201.5">≤4mm</text>
<text x="165.7" y="201.5">(clase 3)</text>
<text x="51.4" y="206.1">PLANITUD</text>
<text x="82.8" y="206">Curvatura largueros</text>
<text x="129.7" y="206">≤4mm</text>
<text x="165.7" y="206">(clase 3)</text>
<text x="47.8" y="210.4">S/UNE EN 1530</text>
<text x="83.7" y="210.5">Curvatura testeros</text>
<text x="87.4" y="215">Planitud local</text>
<text x="128.4" y="215">≤0,3mm</text>
<text x="129.7" y="210.5">≤2mm</text>
<text x="165.7" y="210.5">(clase 3)</text>
<text x="165.7" y="215">(clase 3)</text>
<text x="92.7" y="219.8">Diámetro máximo (20mm)</text>
<text x="155.9" y="219.8">Resultado: 9mm</text>
<text x="42.9" y="226.5">DURO S/UNE EN 1192</text>
<text x="43.7" y="222.1">CHOQUE DE CUERPO</text>
<text x="83.3" y="224.3">Profundidad media de la huella (≤1mm)</text>
<text x="154.6" y="224.3">Resultado: 0,1mm</text>
<text x="47.4" y="233.6">RESISTENCIA AL</text>
<text x="88.1" y="228.8">Profundidad máxima de la huella</text>
<text x="161.7" y="228.8">≤1,5mm</text>
<text x="43.7" y="237.9">CHOQUE DE CUERPO</text>
<text x="114.2" y="237.9">Sin roturas ni desencolados.</text>
<text x="45.1" y="242.2">BLANCO Y PESADO</text>
<text x="43.1" y="247.2">INMERSIÓN EN AGUA</text>
<text x="48.9" y="251.5">S/UNE 56 803</text>
<text x="95.9" y="251.5">Observaciones</text>
<text x="98.9" y="247.1">Hinchazón</text>
<text x="149.5" y="251.5">Sin desencolados.</text>
<text x="158.7" y="247.1">1,4%</text>
<text x="48.1" y="256.4">ARRANQUE DE</text>
<text x="83.1" y="257.3">Valor medio (≥500N)</text>
<text x="153.4" y="257.3">Paramentos: 1034N</text>
<text x="50.7" y="260.7">TORNILLOS</text>
<text x="82.1" y="263.8">Valor mínimo (≥500N)</text>
<text x="123.5" y="260.7">Resultados</text>
<text x="157.1" y="263.8">Cantos: 1189N</text>
<text x="48.9" y="265">S/UNE 56 803</text>
</g>
<text font-size="3.3" fill="#fff" x="34.3" y="59.1">FICHA TÉCNICA PUERTAS CON LAMINADO ALTA PRESIÓN (HPL) INTERIOR POLIESTIRENO EXPANDIDO D.18/20</text>
</svg>
